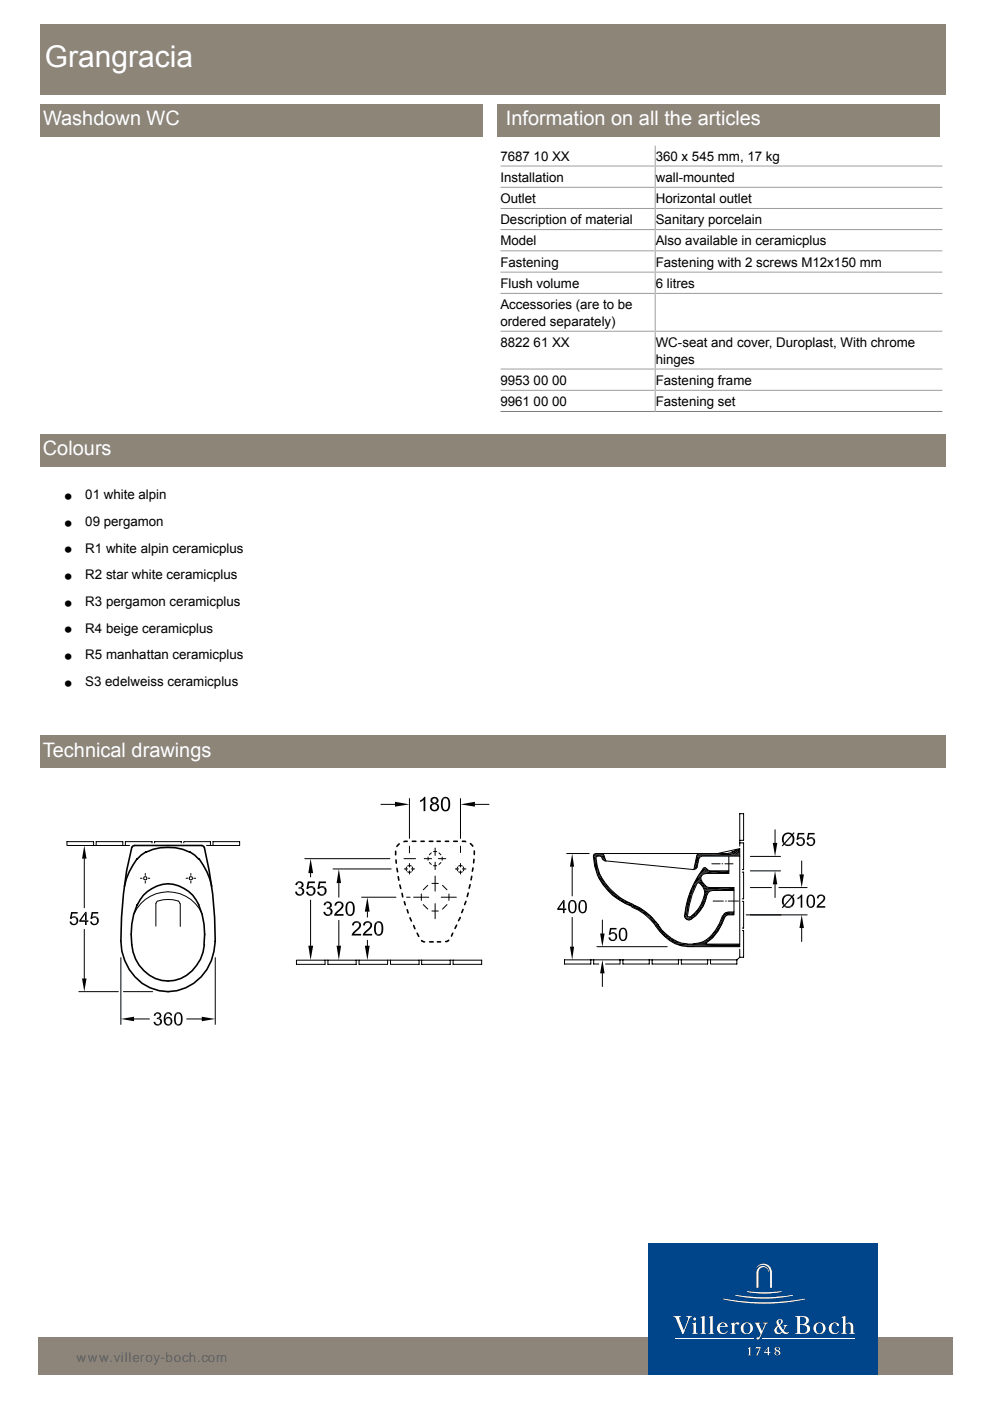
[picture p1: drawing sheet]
<svg xmlns="http://www.w3.org/2000/svg" width="210mm" height="297mm" viewBox="0 0 210 297" stroke-linecap="round" stroke-linejoin="round" font-family="sans-serif">
<path d="M8.6 5.1h191.8v15h-191.8z" fill="#8e8579"/>
<path d="M8 283.5h194v8h-194z" fill="#8d857a"/>
<path d="M137.6 263.7h48.6v27.8h-48.6z" fill="#00448a"/>
<g fill="#fff">
<path d="M155.9 274.5a35.7 35.7 0 0 0 12.3 0v.2a29.2 29.2 0 0 1-12.3 0z"/>
<path d="M153.4 275.3a47.5 47.5 0 0 0 17.3 0v.2a41.5 41.5 0 0 1-17.4 0z"/>
<path d="M158.4 273.8l3.6 .2 3.7-.2v.1l-2.4 .3-1.9 .1-2.4-.3-.6-.1z"/>
<path d="M160.9 268.7a1.22 1.22 0 0 1 1.4-.2 1.22 1.22 0 0 1 .6 1.2 1.08 1.08 0 0 0-1.1-1 1.08 1.08 0 0 0-1 1.2v3.1h-.4v-3.1l.1-.5z"/>
<path d="M160.6 268.5a1.77 1.77 0 0 1 2-.4 1.77 1.77 0 0 1 1.1 1.8v3.1h-.4v-3.1a1.61 1.61 0 0 0-1.1-1.6 1.61 1.61 0 0 0-1.9 .6z"/>
<path d="M158.5 285.9l.6-.3v1.6l.1 .1h-.6l.2-.1v-1.1z"/>
<path d="M160.3 285.5l1 .1-.6 1.7-.2 .1-.1-.1 .7-1.4h-.8l-.2 .1z"/>
<path d="M143.2 283.8h16.6v.2h-16.6z"/>
<path d="M161.6 283.8h19.7v.2h-19.7z"/>
<path d="M142.8 279h1.6l-.3 .2-.1 .4 1 2.5 .9-2.4v-.4l-.4-.3h1.2v.2a.81 .81 0 0 0-.6 .7l-1.2 3h-.2l-1.4-3.5z"/>
<path d="M148.5 279.2l.9-.2v3.4l.3 .4h-1.2l.3-.2 .1-.2-.1-2.9z"/>
<path d="M150.2 279.2l.9-.2v3.4l.3 .4h-1.2l.4-.2v-.2v-2.9z"/>
<path d="M154.9 280.6l.8-.2v.4a.7 .7 0 0 1 1-.3v.3l-.2 .1-.4-.2h-.2a2.57 2.57 0 0 0-.2 1.9l.4 .2h-1.3l.4-.4v-1.4z"/>
<path d="M176.2 280.6a1.1 1.1 0 0 1 1.7 .3l-.2 .3-.2-.2a.46 .46 0 0 0-.5-.5 1.14 1.14 0 0 0-.7 1.1 1.14 1.14 0 0 0 .8 1.1l.5-.2 .3-.4a1 1 0 0 1-1.7 .5 1.31 1.31 0 0 1 0-2z"/>
<path d="M178.4 279.3l.8-.3v1.8a.92 .92 0 0 1 1.1-.4 .92 .92 0 0 1 .6 .9v1.3l.4 .2h-1.2l.3-.2v-1.4a.59 .59 0 0 0-.5-.6 .59 .59 0 0 0-.7 .4l.1 1.6 .3 .2h-1.2l.3-.2v-.2v-2.8z"/>
<path d="M146.7 280.6l.9-.2v2l.3 .4h-1.2l.3-.2v-.2v-1.5z"/>
<path d="M160 280.4h1.2l-.3 .3 .6 1.5 .6-1.4-.3-.4h1l-.4 .3-1.2 2.7a.56 .56 0 0 1-.7 .5v-.3l.4-.1 .4-.6-1-2.1z"/>
<path d="M152.5 280.6a1.09 1.09 0 0 1 1.8 .7h-1.7a.95 .95 0 0 0 .4 1.3 .95 .95 0 0 0 1.3-.4 1.23 1.23 0 0 1-1.9 .4 1.23 1.23 0 0 1 .1-2zM152.9 280.7l-.2 .4h1.1l-.1-.3a.48 .48 0 0 0-.8-.1z"/>
<path d="M164.8 279.9a.66 .66 0 0 1 1.1 .1 .66 .66 0 0 1-.5 .9l.7 1.1a.6 .6 0 0 0 0-1.1h.9l-.4 .4-.4 .7a.7 .7 0 0 0 1.2 .4 .84 .84 0 0 1-1.5 .1 .93 .93 0 0 1-1.6 0 .93 .93 0 0 1 .6-1.4l-.3-.8zM165 281.2a.7 .7 0 0 0-.3 1 .7 .7 0 0 0 .9 .3l.2-.2zM165.2 279.9l-.2 .4 .3 .5 .3-.4v-.4z"/>
<circle cx="147.3" cy="279.6" r=".31"/>
</g>
<g fill="#fff">
<path d="M162.9 285.6l-.9 1.2h.8v.5h.3v-.5h.2v-.1h-.2v-1.1zM162.8 285.8v.9h-.7z" fill-rule="evenodd"/>
<path d="M164.3 285.8v.4l.3 .2a.45 .45 0 0 0-.4 .4 .45 .45 0 0 0 .3 .5 .56 .56 0 0 0 .9-.1 .56 .56 0 0 0-.4-.9 .37 .37 0 0 0 .3-.5 .75 .75 0 0 0-1 0zM164.5 286.6a.43 .43 0 0 1 .5 0 .43 .43 0 0 1 .1 .5 .4 .4 0 0 1-.5 .1 .4 .4 0 0 1-.1-.6zM164.5 286a.36 .36 0 0 1 .7 0 .36 .36 0 0 1-.7 0z" fill-rule="evenodd"/>
<path d="M158 280.6a.79 .79 0 0 1 .9 .2 .79 .79 0 0 1 .2 .8 .8 .8 0 0 1-.8 1.1 .8 .8 0 0 1-.7-1.1l.2-.8zM157.1 281.6a1.28 1.28 0 0 0 2.5 0 1.28 1.28 0 0 0-2.5 0z" fill-rule="evenodd"/>
<path d="M168.6 279l.4 .4v3.1v.1l-.4 .1v.1h.3a3.4 3.4 0 0 0 2.7-.6 .98 .98 0 0 0-.8-1.4 .88 .88 0 0 0 .7-1 .88 .88 0 0 0-1-.8zM169.6 279.2h.1a.98 .98 0 0 1 1.2 .8 .94 .94 0 0 1-1.3 .8zM169.6 280.9h.3a.92 .92 0 0 1 1.2 1 .92 .92 0 0 1-1.4 .7z" fill-rule="evenodd"/>
<path d="M173.4 280.6a.79 .79 0 0 1 .9 .2 .79 .79 0 0 1 .2 .8 .8 .8 0 0 1-.8 1.1 .8 .8 0 0 1-.7-1.1l.2-.8zM172.5 281.6a1.28 1.28 0 0 0 2.5 0 1.28 1.28 0 0 0-2.5 0z" fill-rule="evenodd"/>
</g>
<g fill="#8e8579">
<path d="M8.6 22.1h93.8v6.9h-93.8z"/>
<path d="M105.6 22.1h93.7v6.8h-93.7z"/>
</g>
<path d="M106.1 35.2h93.8M106.1 39.7h93.8M138.9 30.8v56.4M106.1 44.2h93.8M106.1 48.7h93.8M106.1 53.2h93.8M106.1 57.7h93.8M106.1 62.2h93.8M106.1 70.2h93.8M106.1 78.2h93.8M106.1 82.7h93.8M106.1 87.2h93.8" fill="none" stroke="#808080" stroke-width=".26"/>
<g fill="#8e8579">
<path d="M8.6 92h191.8v6.9h-191.8z"/>
<path d="M8.6 155.9h191.8v6.9h-191.8z"/>
</g>
<g fill="none" stroke="#000" stroke-width=".21">
<path d="M14.2 178.4h5.6v.9h-5.6zM19.8 179.3h7.7M20.4 179.3v-.9h5.6v.9M32.2 178.7v-.3h-5.6v.9M32.8 178.7v-.3h5.6v.3M39 178.7v-.3h5.6v.9M43.8 179.3h7v-.9h-5.6v.9M80.8 170.5h3M86.8 169.3v8.5M86.8 179.4v1.4M92.3 179.8v1.6M97.6 169.3v8.5"/>
<path d="M97.6 179.4v1.4M100.7 170.5h3M156.8 178.7h.9v5.7h-.3M156.8 178.2v-5.7h.9v5.7h-.9v.5M156.8 178.7v.7M164.3 175.9v2.8M17.9 182.1v10.4M17.9 197v10.5M28.4 193.8a7.9 7.9 0 0 1 7.2-4.7 7.9 7.9 0 0 1 7.2 4.7M29.8 186.2h.3M30.8 185.2v.4M30.8 186.8v.4"/>
<path d="M31.4 186.2h.4M33.4 191l-.4 .6v4.8M33.5 191a7.1 7.1 0 0 1 4.3 0l.4 .6M38.2 191.6v4.8M39.4 186.2h.5M40.5 185.2v.4M40.5 186.8v.4M41.1 186.2h.4M64.6 182.1h18.1M65.9 185.1v.8M65.9 190.8v9.7M70.6 184.2h12.3"/>
<path d="M71.8 187.2v3M71.8 195.1v5.4M76.7 190.2h7.3M77.9 193.3v1.1M77.9 199.4v1.1M85.7 182.1h2.4M85.7 184.2h.7M86.2 183.8l-.1 .4 .1 .4M86.2 190.2h.7M86.4 184.8l.4 .2 .4-.2M86.4 183.6l.4-.1 .4 .1M86.8 183.1v.7"/>
<path d="M86.8 184.6v.7M87.2 184.2h.7M87.4 183.8l.2 .4-.2 .4M87.7 190.2h3.2M89.3 189.5v1.4M89.7 191.8l1 .9M89.9 182.1h1.6M90.7 187.7l-1 1M90.8 181.7v.7M91 182.9l.4 .4M91.4 180.8l-.4 .4M91.6 193.2h1.3"/>
<path d="M91.6 187.3h1.3M91.9 183.6h.7M91.9 180.6h.7M92.3 182.8v1.6M92.3 185.7v3.2M92.3 191.6v3.2M92.9 182.1h1.6M93.1 180.8l.4 .4M93.5 182.9l-.4 .4M93.6 190.2h3.1M93.8 181.7v.7M93.8 187.7l1 1"/>
<path d="M94.8 191.8l-1 .9M95.2 189.5v1.4M96.5 184.2h.7M97 183.8l-.1 .4 .1 .4M97.2 184.8l.4 .2 .4-.2M97.2 183.6l.4-.1 .4 .1M97.6 183.1v.7M97.6 184.6v.7M98 184.2h.8M98.2 183.8l.2 .4-.2 .4M120.2 181h4.7M121.3 183.8v6.2"/>
<path d="M121.3 194.5v6.2M126.4 181.8l.2 1.8 .6 1.8 .3 .5M126.4 181.8l.3-.3h.6l.3 .2 .1 .4 .5 .4M127 186.3a12.6 12.6 0 0 0 7 5.9M127.5 186a13.7 13.7 0 0 0 6.7 5.7M127.5 181h.4l.2 .3M127.7 195.1v2.8M128.1 181.4l.4 1.1M128.2 182.5h.3M128.5 182.5l18.6 1.9M134 192.3a12.6 12.6 0 0 1 5.9 5.2l2.1 1.9 1.2 .7M134.2 191.8a12 12 0 0 1 4.9 3.8"/>
<path d="M139.1 195.5a10.3 10.3 0 0 0 5.4 4.5l1.2 .1h-2.5l1.2 .4 1.3 .1M145.7 194.2l.2 .2h.3M147.1 184.4h.1M147.7 187.4l-.9 2.2-.6 2.3-.5 2.3M147.7 187.4l.4-.2 .3 .1 .7 .8M147.7 181.5h9.1M147.7 181.4l-.6 3M148.3 181l-.6 .4M148.7 181.6l-.5 .4-.4 1.9-.2 .3-.4 .1M148.7 186.8l.9 1 .8 .4h5.2v5.2M149.1 184.2a19.8 19.8 0 0 0-4 10M149.1 188.2l.3 .6v.7a8.1 8.1 0 0 1-3.2 5"/>
<path d="M149.1 184.1l.5-.1 .2 .2M149.6 185.3a.95 .95 0 0 0-.9 .5 .95 .95 0 0 0 .1 1M149.8 184.2l.6 .4h4.1M149.9 189.7a7.5 7.5 0 0 1-3.7 5.4 .94 .94 0 0 1-1.1-1M150.9 183.1h1.8M151.2 191h2.2M152.1 181l4.7-1.1v20.3M153.1 183.1h.1M153.2 194.2a9.3 9.3 0 0 1-4.2 5.5l-2 .4h2.6l-2.6 .1M153.7 183.1h1.7M153.7 194.3a10.1 10.1 0 0 1-4.1 5.7M153.8 191h.2"/>
<path d="M154.3 193.4l-.5 .1-.5 .7M154.3 193.4h1.3M154.4 191h2.2M154.5 181h-28.1l-.5 .1-.1 .4 .3 2.1 .6 2 .3 .6M154.5 181.5v3.7h-4.9M155.3 180.6l-.8 .3M155.6 193.4v.6h-1.3l-.5 .4M155.6 188.8h-4.5l-.9 .4-.2 .5M156.2 180.2l-.9 .5M157.4 184.9h.3v5.7h-.3M157.4 191.1h.3v5.7h-.3M157.4 197.3h.3v5.7h-.9"/>
<path d="M158.2 194h12.9M159.1 188.2h4.5M159.1 184.6h6.4M159.1 181.6h6.4M164.3 187.5v2.8M165.1 188.2h6M170 182.5v2.9M170 196.8v2.8M16.7 210.2h8.4M25.6 203v14.2M26.2 210.2h6.2M28.4 216h3.3"/>
<path d="M39.6 216h3.2M45.6 203v14.2M62.9 203.6h6v.9h-6zM68.9 203.6h33.2v.9h-6v-.9M69.5 203.6v.9h6v-.9M76.1 203.6v.9h6.1v-.9M82.8 203.6v.9h6.1v-.9M89.4 203.6v.9h6.1v-.9M119.7 203.5h5.6v.9h-5.6zM125.3 203.5h6.2M125.9 203.5v.9h1.1M126.6 200.7h14.9"/>
<path d="M127.7 206.4v2.8M131.5 203.5v.9h-3.1M131.5 203.5h6.2M132.1 203.5v.9h5.6v-.9M137.7 203.5h6.1M138.3 203.5v.9h5.5v-.9M143.8 203.5h.7M144.4 200.6h12.4M144.5 203.5h5.5v.9h-5.5zM145.7 200.2h11.1v.5h-11.1M150 203.5h6.2M150.6 203.5v.9h5.6v-.9"/>
<path d="M156.8 201.3v1.7l-.6 .5"/>
<circle cx="30.8" cy="186.2" r=".36"/>
<circle cx="40.5" cy="186.2" r=".36"/>
</g>
<g fill="#000">
<path d="M83.8 170l3 .5-3 .5zM89.1 169.7l.7-.1-.7 .5zM89.3 169.6l.6-.7h.3v3.1h-.4v-2.4zM91.3 170.6l.3-.2 .5 .1-.4 .1-.2 .4a.61 .61 0 0 0 .6 .7l-.7 .1a.91 .91 0 0 1-.1-1.2zM91.5 169.2a1 1 0 0 1 1.3 0l-1 .2-.2 .3 .2 .4 .7 .2a.94 .94 0 0 1 .4 1.5 .94 .94 0 0 1-1.5 0l1.1-.2 .2-.5-.1-.4-1-.3 .1-.1-.3-.2a.73 .73 0 0 1 .1-.9zM92.1 169.3l.7-.1a.69 .69 0 0 1-.2 1.1l-.5-.1 .4-.1 .1-.4-.1-.3zM93.8 169.3h.7a1.42 1.42 0 0 0-.6 1.8l.2 .5 .4 .1-.7 .1-.2-.5-.1-1.2zM93.8 169.2a1.02 1.02 0 0 1 1.3 0 1.02 1.02 0 0 1 .3 1.1v.8a.93 .93 0 0 1-.6 .9 .93 .93 0 0 1-1-.2l.7-.1a1.47 1.47 0 0 0 .5-1.9l-.3-.5zM97.6 170.5l3.1-.5v1zM156.2 180.1l.6-.2v1.6zM163.9 178.7h.9l-.5 2.9zM166.2 176.9l.9-.1a1.16 1.16 0 0 0-.8 1.9h-.3l-.2-.6 .1-.7z"/>
<path d="M166.2 176.8l.9-.3 .9 .3zM166.3 179.1h1.7l-.9 .3zM167.9 177.3l.4-.1 .1 .2-.1 1.2-.3 .5h-.9a1.15 1.15 0 0 0 .8-1.8zM166.2 176.8h1.8l.3-.3 .2 .1-.4 .4 .2 .2-.4 .1-1.4 1.5 .5 .3h1h-1.7l-.4 .3-.1-.1 .3-.4-.1-.2h.3l1.4-1.6-.4-.3zM168.8 178.6h.4l.4 .5h.8a.91 .91 0 0 1-1 .3 .91 .91 0 0 1-.6-.8zM169.3 177.7a.87 .87 0 0 1 1.1 0zM169.7 177.8l.7-.1a1.02 1.02 0 0 1 0 1.4h-.7a.66 .66 0 0 0 .6-.7 .66 .66 0 0 0-.6-.6zM169.2 176.6h1.3v.3h-1.1l-.1 .8h1.1l-1.5 .3zM171 178.6h.4l.3 .5h.9a.91 .91 0 0 1-1 .3 .91 .91 0 0 1-.6-.8zM171.5 177.7a.88 .88 0 0 1 1 0zM171.9 177.8l.7-.1a1.02 1.02 0 0 1 0 1.4h-.7a.66 .66 0 0 0 .6-.7 .66 .66 0 0 0-.6-.6zM171.3 176.6h1.4v.3h-1.1l-.1 .8h1.1l-1.5 .3z"/>
<path d="M14.8 195.4h.3l.4 .5h.8a.91 .91 0 0 1-.9 .2 .91 .91 0 0 1-.6-.7zM15.2 194.4a.88 .88 0 0 1 1.1 .1zM15.6 194.6l.7-.1a1.02 1.02 0 0 1 0 1.4h-.7a.66 .66 0 0 0 .6-.7 .66 .66 0 0 0-.6-.6zM15.1 193.4h1.4v.3h-1.1l-.2 .7 1.1 .1-1.5 .3zM17.9 179.3l.4 2.8h-.9zM18.1 193.3h.3l-1.2 1.8h1.5v.3h-.3v.7h-.4v-.7h-1.2v-.3zM18.4 193.3v1.8h-1.2h.8v-1.2zM19.1 195.4h.4l.3 .5h.9a.91 .91 0 0 1-1 .2 .91 .91 0 0 1-.6-.7zM19.6 194.4a.88 .88 0 0 1 1 .1zM20 194.6l.7-.1a1.02 1.02 0 0 1 0 1.4h-.7a.66 .66 0 0 0 .6-.7 .66 .66 0 0 0-.6-.6zM19.4 193.4h1.4v.3h-1.1l-.1 .7 1.1 .1-1.5 .3zM62.9 187l.6 .1-.4 .2-.1 .4-.4-.1z"/>
<path d="M62.6 189.1l.3-.1 .2 .5 .4 .1h.7a.99 .99 0 0 1-1 .3 .99 .99 0 0 1-.6-.8zM63.3 188.1l.7 .1-.7 .2zM62.9 187a.8 .8 0 0 1 1.2 .1 .8 .8 0 0 1-.1 1.1l-.6-.1 .4-.1 .2-.3-.1-.4zM63.5 188.4l.5-.2a.82 .82 0 0 1 .2 1.4h-.7l.5-.2 .1-.4-.1-.4zM64.9 189.1l.4-.1 .4 .6h.9a.99 .99 0 0 1-1 .3 .99 .99 0 0 1-.7-.8zM65.9 182.1l.5 3h-1zM65.4 188.1a.96 .96 0 0 1 1.2 0zM65.9 188.2l.7-.1a1.11 1.11 0 0 1 0 1.5h-.7a.72 .72 0 0 0 .6-.7 .72 .72 0 0 0-.6-.7zM65.3 186.9h1.5v.3h-1.2l-.2 .9h1.2l-.9 .1-.4 .3-.3-.1zM67.2 189.1l.4-.1 .4 .6h1a.99 .99 0 0 1-1.1 .3 .99 .99 0 0 1-.7-.8zM67.7 188.1a.95 .95 0 0 1 1.2 0zM68.9 191.3l.6 .1-.4 .2-.1 .4-.4-.1z"/>
<path d="M68.5 193.4l.4-.1 .2 .5 .4 .1h.7a.99 .99 0 0 1-1 .3 .99 .99 0 0 1-.7-.8zM68.2 188.2l.8-.1a1.11 1.11 0 0 1 0 1.5h-.8a.72 .72 0 0 0 .7-.7 .72 .72 0 0 0-.7-.7zM67.6 186.9h1.5v.3h-1.2l-.2 .9h1.3l-1 .1-.3 .3-.4-.1zM69.3 192.4l.7 .1-.7 .2zM68.9 191.3a.8 .8 0 0 1 1.2 0 .8 .8 0 0 1-.1 1.2l-.6-.1 .4-.1 .2-.4-.1-.3zM69.5 192.7l.5-.2a.82 .82 0 0 1 .2 1.4h-.7l.5-.2 .1-.4-.1-.5zM71.8 184.2l.5 3h-.9zM71.2 191.4a1.1 1.1 0 0 1 1.4 0l-1 .1-.3 .5h-.4zM71.9 191.4h.7a1.37 1.37 0 0 1-.7 1.9l-.5 .5h1.4v.4h-2l.3-.7 .9-.8a.66 .66 0 0 0 .5-.7 .66 .66 0 0 0-.6-.6zM73.6 191.4h.6a1.43 1.43 0 0 0-.5 1.9l.2 .4 .3 .2h-.6l-.3-.4v-1.3zM73.6 191.4a1.02 1.02 0 0 1 1.2-.1 1.02 1.02 0 0 1 .4 1.2v.8a.93 .93 0 0 1-.6 .8 .93 .93 0 0 1-1-.2h.6a1.47 1.47 0 0 0 .6-1.9l-.3-.5zM74.9 195.6a1.1 1.1 0 0 1 1.5 0l-1.1 .1-.3 .5h-.4z"/>
<path d="M75.6 195.6h.8a1.37 1.37 0 0 1-.8 1.9l-.5 .5h1.5v.4h-2l.2-.7 .9-.8a.66 .66 0 0 0 .5-.7 .66 .66 0 0 0-.6-.6zM77.9 190.2l.5 3.1h-1zM77.2 195.6a1.1 1.1 0 0 1 1.5 0l-1 .1-.3 .5h-.4zM77.9 195.6h.8a1.37 1.37 0 0 1-.8 1.9l-.5 .5h1.5v.4h-2l.3-.7 .9-.8a.66 .66 0 0 0 .4-.7 .66 .66 0 0 0-.6-.6zM79.6 195.6h.7a1.43 1.43 0 0 0-.6 1.9l.2 .4 .4 .2h-.7l-.2-.4-.1-1.3zM79.7 195.6a1.02 1.02 0 0 1 1.2-.1 1.02 1.02 0 0 1 .4 1.2l-.1 .8a.93 .93 0 0 1-.6 .8 .93 .93 0 0 1-1-.2h.7a1.47 1.47 0 0 0 .5-1.9l-.3-.5zM119.4 190.8h.3l-1.2 1.8h1.6v.3h-.4v.7h-.3v-.7h-1.2v-.3zM119.7 190.8v1.8h-1.2h.9v-1.2zM120.7 191.1h.6a1.42 1.42 0 0 0-.4 1.8l.2 .4 .3 .1h-.6l-.3-.4v-1.2zM121.3 181l.4 2.8h-.9zM120.8 191h.1a1 1 0 0 1 1.1 .1 1 1 0 0 1 .3 1.1l-.1 .7a.83 .83 0 0 1-.6 .7 .83 .83 0 0 1-.8-.2h.6a1.46 1.46 0 0 0 .4-1.9l-.3-.4zM122.9 191.1h.6a1.42 1.42 0 0 0-.5 1.8l.2 .4 .3 .1h-.6l-.2-.4-.1-1.2z"/>
<path d="M123 191a1 1 0 0 1 1.2 .1 1 1 0 0 1 .2 1.1v.7a.83 .83 0 0 1-.6 .7 .83 .83 0 0 1-.9-.2h.6a1.46 1.46 0 0 0 .5-1.9l-.3-.4zM125.8 181.6h.6v.2zM125.8 181.6l.6 .2-.3 1.8zM125.9 181.2l.8 .3-.9 .1zM126.1 183.6h.5l.1 2zM126.1 181l1.8 .1-2 .1zM126.1 181h1.4zM126.4 181.8l.2 1.8h-.5zM126.6 183.6l.6 1.8-.5 .2zM126.7 185.6l.6 .1-.5 .2zM125.8 181.6l.9-.1-.3 .1zM126.8 185.9l.7 .1-.5 .3z"/>
<path d="M127 186.3l1.5 1.2-.4 .3zM126.7 185.6l.5-.2 .1 .3zM127.2 197.9h1l-.5 2.8zM126.8 185.9l.5-.2 .2 .3zM127 186.3l.5-.3 1 1.5zM127.5 181.6l1 .9zM126.1 181h1.4l.4 .1zM127.6 181.7l.9 .8-.8-.4zM127.7 182.1l.8 .4-.6-.1zM127.9 182.4l.6 .1zM128.1 187.8l1.6 1.1-.4 .4zM126.7 181.5l1.4-.1z"/>
<path d="M127.3 181.5l.8-.1zM127.5 181.6l.6-.2 .4 1.1zM128.1 187.8l.4-.3 1.2 1.4zM129.3 189.3l1.7 .7-.3 .5zM129 198.8l.4-.1 .3 .5h.9a.91 .91 0 0 1-1 .3 .91 .91 0 0 1-.6-.7zM129.7 188.9l1.3 1.1-1.7-.7zM129.5 197.8a.88 .88 0 0 1 1 0zM129.9 197.9h.7a1.02 1.02 0 0 1 0 1.3h-.7a.66 .66 0 0 0 .6-.6 .66 .66 0 0 0-.6-.7zM130.7 190.5l1.8 .5-.2 .5zM129.3 196.7h1.4v.4h-1.1l-.1 .7 1.1 .1-1.5 .3zM131 190l1.5 1-1.8-.5zM131.5 197h.6a1.43 1.43 0 0 0-.5 1.8l.2 .3 .3 .1-.6 .1-.2-.5-.1-1.1z"/>
<path d="M131.5 196.9h.1a1 1 0 0 1 1.1 .1 1 1 0 0 1 .3 1.1l-.1 .7a.83 .83 0 0 1-.5 .7 .83 .83 0 0 1-.9-.2l.6-.1a1.46 1.46 0 0 0 .5-1.8l-.3-.4zM132.3 191.5l1.9 .2-.2 .6zM132.5 191l1.7 .7-1.9-.2zM134 192.3l1.7 .1v.8zM134.2 191.7l1.5 .7-1.7-.1zM135.7 192.4l1.3 .9-1.3-.1zM135.7 193.2l1.3 .1 .4 1zM137 193.3l1.1 1h-.7zM137.4 194.3l1.8 1.2-.5 .3zM137.4 194.3h.7l1.1 1.2zM138.7 195.8h.7l-.5 .3zM138.9 196.1l.7 .1-.5 .2z"/>
<path d="M139.1 196.4l1.3 .8-.4 .4zM138.7 195.8l.5-.3 .2 .3zM138.9 196.1l.5-.3 .2 .4zM139.1 196.4l.5-.2 .8 1zM140 197.6l1.3 .5-.4 .5zM140 197.6l.4-.4 .9 .9zM140.9 198.6l1.4 .3-.3 .5zM141.3 198.1l1 .8-1.4-.3zM142 199.4l1.4 .2-.2 .5zM142.3 198.9l1.1 .7-1.4-.2zM143.4 199.6l1.1 .4-1.3 .1zM145.1 194.1l.6 .1-.5 .4z"/>
<path d="M145.2 194.6l1.4 .3-1.1 .1zM145.5 192l.2 2.2-.6-.1zM145.2 194.6l.5-.4v.2zM145.2 194.6l.8-.1zM145.2 194.6l.8-.1 .6 .4zM146 189.9l.1 2-.6 .1zM145.5 192l.6-.1-.4 2.3zM146 194.5h.2l.4 .4zM145.5 195l1.1-.1-.5 .2zM146 189.9l.7-.4-.6 2.4zM146.8 187.8l-.1 1.7-.7 .4zM146.2 194.5l1.2-1 .1 .7z"/>
<path d="M147.1 184.4l.4-.1zM146.2 194.5l1.3-.3-.9 .7zM147.1 184.4l.6-.2zM146.8 187.8l.9-.4-1 2.1zM147.7 181.4l1 .1zM147.7 181.4l.8 .2-.2 .1zM147.7 181.4l.6 .3-.1 .3zM147.7 181.4l.5 .6-1.1 2.4zM147.1 184.4l.7-.5-.1 .3zM146.8 187.8l1.1-.6zM147.9 185.9l.6 .4-1.7 1.5zM147.9 181.2l.2-.2 8.7 .5z"/>
<path d="M148.1 187.2l1.5 .6zM148.2 182l-.4 1.9-.7 .5zM148.1 181l8.7 .5zM148.3 192.3l.1 .9-1 .3zM147.4 193.5l1-.3-.9 1zM148.4 187.3l1.2 .5-.5 .3zM148.5 186.3l.2 .5-.6 .4zM148.5 186.3l-.4 .9h-.2zM146.8 187.8l1.7-1.5-.6 .9zM147.9 185.9l.8-.1-.2 .5zM148.1 187.2l.6-.4 .9 1zM148.1 200l.9-.3 .6 .3z"/>
<path d="M149 190.9l.6 .1-1.3 1.3zM147.9 185.9l1.1-.6-.3 .5zM149.1 188.1l1.3 .1-1 .5zM149.1 184.1l.7 .1-1.9 1.7zM148.3 192.3l.9-.2-.8 1.1zM149.1 184.1l.5-.1zM149.4 189.5l.6 .2-1 1.2zM149.4 188.7l1.7 .1zM149.4 188.7l1.2 .2-1.2 .6zM149.4 188.7l1-.5h5.2zM149.1 188.1l.5-.3 .3 .3zM149.6 185.2l.8-.6h4.1z"/>
<path d="M149.6 191l-.4 1.1-.9 .2zM149.1 184.1l.5-.1 .2 .2zM147.9 185.9l1.9-1.7 .2 .2zM149.1 188.1l1.3 .1zM149 199.7l1-.5 .4 .3zM150 189.7l-.4 1.3-.6-.1zM147.9 185.9l2.1-1.5 .2 .2zM149.4 189.5l.8-.3-.2 .5zM147.9 185.9l2.3-1.3h.2zM149 199.7l1.4-.2-.8 .5zM149 185.3l1.4-.7-.8 .6zM147.9 185.9l2.5-1.3z"/>
<path d="M149.4 189.5l1.2-.6-.4 .3zM150.7 198.5l.4 .4-1.1 .3zM150 199.2l1.1-.3-.7 .6zM151.7 197.2l.5 .3-1.5 1zM150.7 198.5l1.5-1-1.1 1.4zM152.6 195.7l.5 .2-1.4 1.3zM151.7 197.2l1.4-1.3-.9 1.6zM153.2 194.2l.6 .2-1.2 1.3zM153.6 193.6l.7 .4-1.1 .2zM153.8 194.4l-.7 1.5-.5-.2zM153.2 194.2l.8-.2-.2 .4zM153.2 194.2l1.1-.2z"/>
<path d="M153.6 193.6l.7-.2h1.3zM149.6 185.2l4.9-.6v.6zM154.5 181l.4-.1 1.9 .6zM154.9 180.9l.4-.3 1.5 .9zM153.6 193.6l2-.2-1.3 .6zM154.3 194l1.3-.6v.6zM149.4 188.7l6.2-.5-4.5 .6zM151.1 188.8l4.5-.6v.6zM155.3 180.6l.4-.3 1.1 1.2zM155.7 180.3l.5-.2 .6 1.4zM148.3 181h6.2l2.3 .5zM164.3 184.6l.5 2.9h-.9z"/>
<path d="M166.2 190l.9-.1a1.15 1.15 0 0 0-.8 1.9h-.3l-.2-.5 .1-.8zM166.2 189.9l.9-.3 .9 .3zM166.3 192.2h1.7l-.9 .3zM167.9 190.4l.4-.1 .1 .2-.1 1.2-.3 .5h-.9a1.15 1.15 0 0 0 .8-1.8zM166.2 189.9h1.8l.3-.3 .2 .1-.4 .4 .2 .2-.4 .1-1.4 1.6 .5 .2h1h-1.7l-.4 .4-.1-.2 .3-.4-.1-.2h.3l1.4-1.6-.4-.3zM169.1 190.4l.7-.1-.7 .4zM169.5 185.4h1l-.5 2.8zM170 194l.5 2.8h-1zM169.3 190.2l.6-.5h.2v2.7h-.3v-2.1zM171.3 189.9h.6a1.43 1.43 0 0 0-.5 1.9l.2 .3 .3 .1h-.6l-.2-.4-.1-1.1zM171.3 189.9l.1-.1a1 1 0 0 1 1.2 .1 1 1 0 0 1 .2 1.2l-.1 .7a.83 .83 0 0 1-.5 .7 .83 .83 0 0 1-.9-.3h.6a1.46 1.46 0 0 0 .5-1.9l-.3-.3zM173.4 189.9a1.02 1.02 0 0 1 1.4 0l-.9 .1-.4 .5h-.3z"/>
<path d="M174.1 189.9h.7a1.32 1.32 0 0 1-.8 1.8l-.4 .4h1.4v.3h-1.9l.3-.5 .8-.8a.58 .58 0 0 0 .4-.7 .58 .58 0 0 0-.5-.5zM17.4 207.5h.9l-.4 2.7zM25.6 216l2.8-.4v.9zM32.9 214.8l.5 .1-.3 .1-.2 .4-.3-.1zM32.5 216.7l.4-.1 .2 .4 .3 .2h.7a.91 .91 0 0 1-.9 .2 .91 .91 0 0 1-.7-.7zM33.3 215.8l.5 .1-.6 .2zM32.9 214.8a.74 .74 0 0 1 1.1 0 .74 .74 0 0 1-.2 1.1l-.5-.1 .4-.1 .2-.3-.1-.4zM33.5 216.1l.3-.2a.75 .75 0 0 1 .3 1.3h-.7l.4-.2 .2-.4-.1-.4zM35.1 214.9h.6a.91 .91 0 0 0-.7 1.1h.4a.66 .66 0 0 0-.3 .7 .66 .66 0 0 0 .6 .5h.6a1.02 1.02 0 0 1-1.3 0 1.02 1.02 0 0 1-.3-1.2l.1-.7zM35.1 214.9a.83 .83 0 0 1 .8-.3 .83 .83 0 0 1 .6 .7h-.3l-.4-.4zM35.1 215.8a.8 .8 0 0 1 1.2 .1l-1.3 .1zM35.7 215.9h.6a1.04 1.04 0 0 1 0 1.3h-.6a.64 .64 0 0 0 .5-.7 .64 .64 0 0 0-.5-.6z"/>
<path d="M37.2 214.9h.6a1.43 1.43 0 0 0-.5 1.8l.2 .4 .3 .1h-.6l-.2-.4-.1-1.1zM37.2 214.8h.1a1 1 0 0 1 1.2 .1 1 1 0 0 1 .2 1.1l-.1 .7a.83 .83 0 0 1-.5 .7 .83 .83 0 0 1-.9-.2h.6a1.46 1.46 0 0 0 .5-1.9l-.3-.4zM42.8 215.6l2.8 .4-2.8 .5zM65.4 200.5h1l-.5 3.1zM71.4 200.5h.9l-.5 3.1zM77.4 200.5h1l-.5 3.1zM120.8 200.7h.9l-.4 2.8zM127.7 203.5l.5 2.9h-1zM143.2 200.1l2.5 .1-1.3 .4zM144.4 200.6l12.4-.4v.5z"/>
</g>
<path d="M144.4 200.4h12.4" fill="none" stroke="#000" stroke-width=".41"/>
<path d="M125.9 181.4h2.2M125.9 181.2h2.2" fill="none" stroke="#000" stroke-width=".27"/>
<g fill="none" stroke="#000" stroke-width=".34">
<path d="M28.1 179.4l.4-.1h14.3l.5 .4a81.6 81.6 0 0 1 2.3 19.9 10.5 10.5 0 0 1-10 10.6 10.5 10.5 0 0 1-10-10.6 81.6 81.6 0 0 1 2.3-19.9zM35.6 179.7h-1.6l-1.6 .4-1.5 .6M35.6 179.7h1.6l1.6 .4 1.5 .6M84.6 178.9l-.4 .6M86.3 178.4h-.6M87.4 178.4h.8M89.3 178.4h.6M91 178.4h.8M92.7 178.4h.6M94.4 178.4h.7M96.2 178.4h.8M98 178.4h.7"/>
<path d="M99.7 178.9l.5 .5M29 182.1a14.7 14.7 0 0 0-2.6 5.8M29.1 191.8a15.6 15.6 0 0 0-.3 11.6 7.4 7.4 0 0 0 10.8 3.4 9 9 0 0 0 3.7-6.5M30.9 180.6l-1 .7-.9 .9M40.3 180.6l1 .7 .9 .9M42.1 191.8l.7 2 .5 2.1 .1 2.2M42.2 191.9a7 7 0 0 0-5.9-4.5 7 7 0 0 0-6.6 3.4l-.6 1.1M42.2 182.1a14.7 14.7 0 0 1 2.7 5.8M43.4 198.1l-.1 2.1M83.9 180.5v.7M84 182.3v.7M84.2 184.1l.1 .7"/>
<path d="M84.4 185.9l.2 .7M84.8 187.6l.2 .8M85.2 189.4l.2 .8M85.7 191.2l.2 .7M86.3 192.9l.2 .7M86.9 194.6l.3 .7M87.7 196.2l.3 .7M88.4 197.9l.4 .6M89.4 199.4l.6 .3M91.1 199.7h.7M92.7 199.7h.7M95.1 199.4l-.6 .2"/>
<path d="M96 197.9l-.3 .6M96.8 196.2l-.3 .6M97.6 194.5l-.4 .7M98.2 192.8l-.3 .7M98.8 191.1l-.3 .7M99.3 189.3l-.2 .8M99.7 187.6l-.2 .7M100 185.8l-.1 .7M100.3 184l-.1 .7M100.5 182.2l-.1 .7M100.6 180.4v.8M147.7 181.3h9.1"/>
</g>
<text font-size="6.3" fill="#fff" x="9.5" y="14.2">Grangracia</text>
<g font-size="5.3">
<text x="12.9" y="106.7">•</text>
<text x="12.9" y="112.3">•</text>
<text x="12.9" y="118">•</text>
<text x="12.9" y="123.6">•</text>
<text x="12.9" y="129.3">•</text>
<text x="12.9" y="134.9">•</text>
<text x="12.9" y="140.6">•</text>
<text x="12.9" y="146.2">•</text>
</g>
<g font-size="4.2" fill="#fff">
<text x="9.1" y="26.6">Washdown WC</text>
<text x="107.3" y="26.6">Information on all the articles</text>
<text x="9.1" y="96.6">Colours</text>
<text x="9.1" y="160.4">Technical drawings</text>
</g>
<g font-size="2.8">
<text x="106.1" y="34">7687 10 XX</text>
<text x="139" y="34">360 x 545 mm, 17 kg</text>
<text x="106.1" y="38.5">Installation</text>
<text x="139" y="38.5">wall-mounted</text>
<text x="106.1" y="43">Outlet</text>
<text x="106.1" y="47.5">Description of material</text>
<text x="139" y="43">Horizontal outlet</text>
<text x="139" y="47.5">Sanitary porcelain</text>
<text x="106.1" y="52">Model</text>
<text x="139" y="52">Also available in ceramicplus</text>
<text x="106.1" y="56.5">Fastening</text>
<text x="139" y="56.5">Fastening with 2 screws M12x150 mm</text>
<text x="106.1" y="61">Flush volume</text>
<text x="106.1" y="65.5">Accessories (are to be</text>
<text x="139" y="61">6 litres</text>
<text x="106.1" y="69.1">ordered separately)</text>
<text x="106.1" y="73.6">8822 61 XX</text>
<text x="139" y="73.6">WC-seat and cover, Duroplast, With chrome</text>
<text x="139" y="77.1">hinges</text>
<text x="106.1" y="81.6">9953 00 00</text>
<text x="139" y="81.6">Fastening frame</text>
<text x="106.1" y="86.1">9961 00 00</text>
<text x="139" y="86.1">Fastening set</text>
<text x="18.1" y="105.9">01 white alpin</text>
<text x="18.1" y="111.5">09 pergamon</text>
<text x="18.1" y="117.2">R1 white alpin ceramicplus</text>
<text x="18.1" y="122.8">R2 star white ceramicplus</text>
<text x="18.1" y="128.5">R3 pergamon ceramicplus</text>
<text x="18.1" y="134.1">R4 beige ceramicplus</text>
<text x="18.1" y="139.8">R5 manhattan ceramicplus</text>
<text x="18.1" y="145.4">S3 edelweiss ceramicplus</text>
</g>
</svg>
